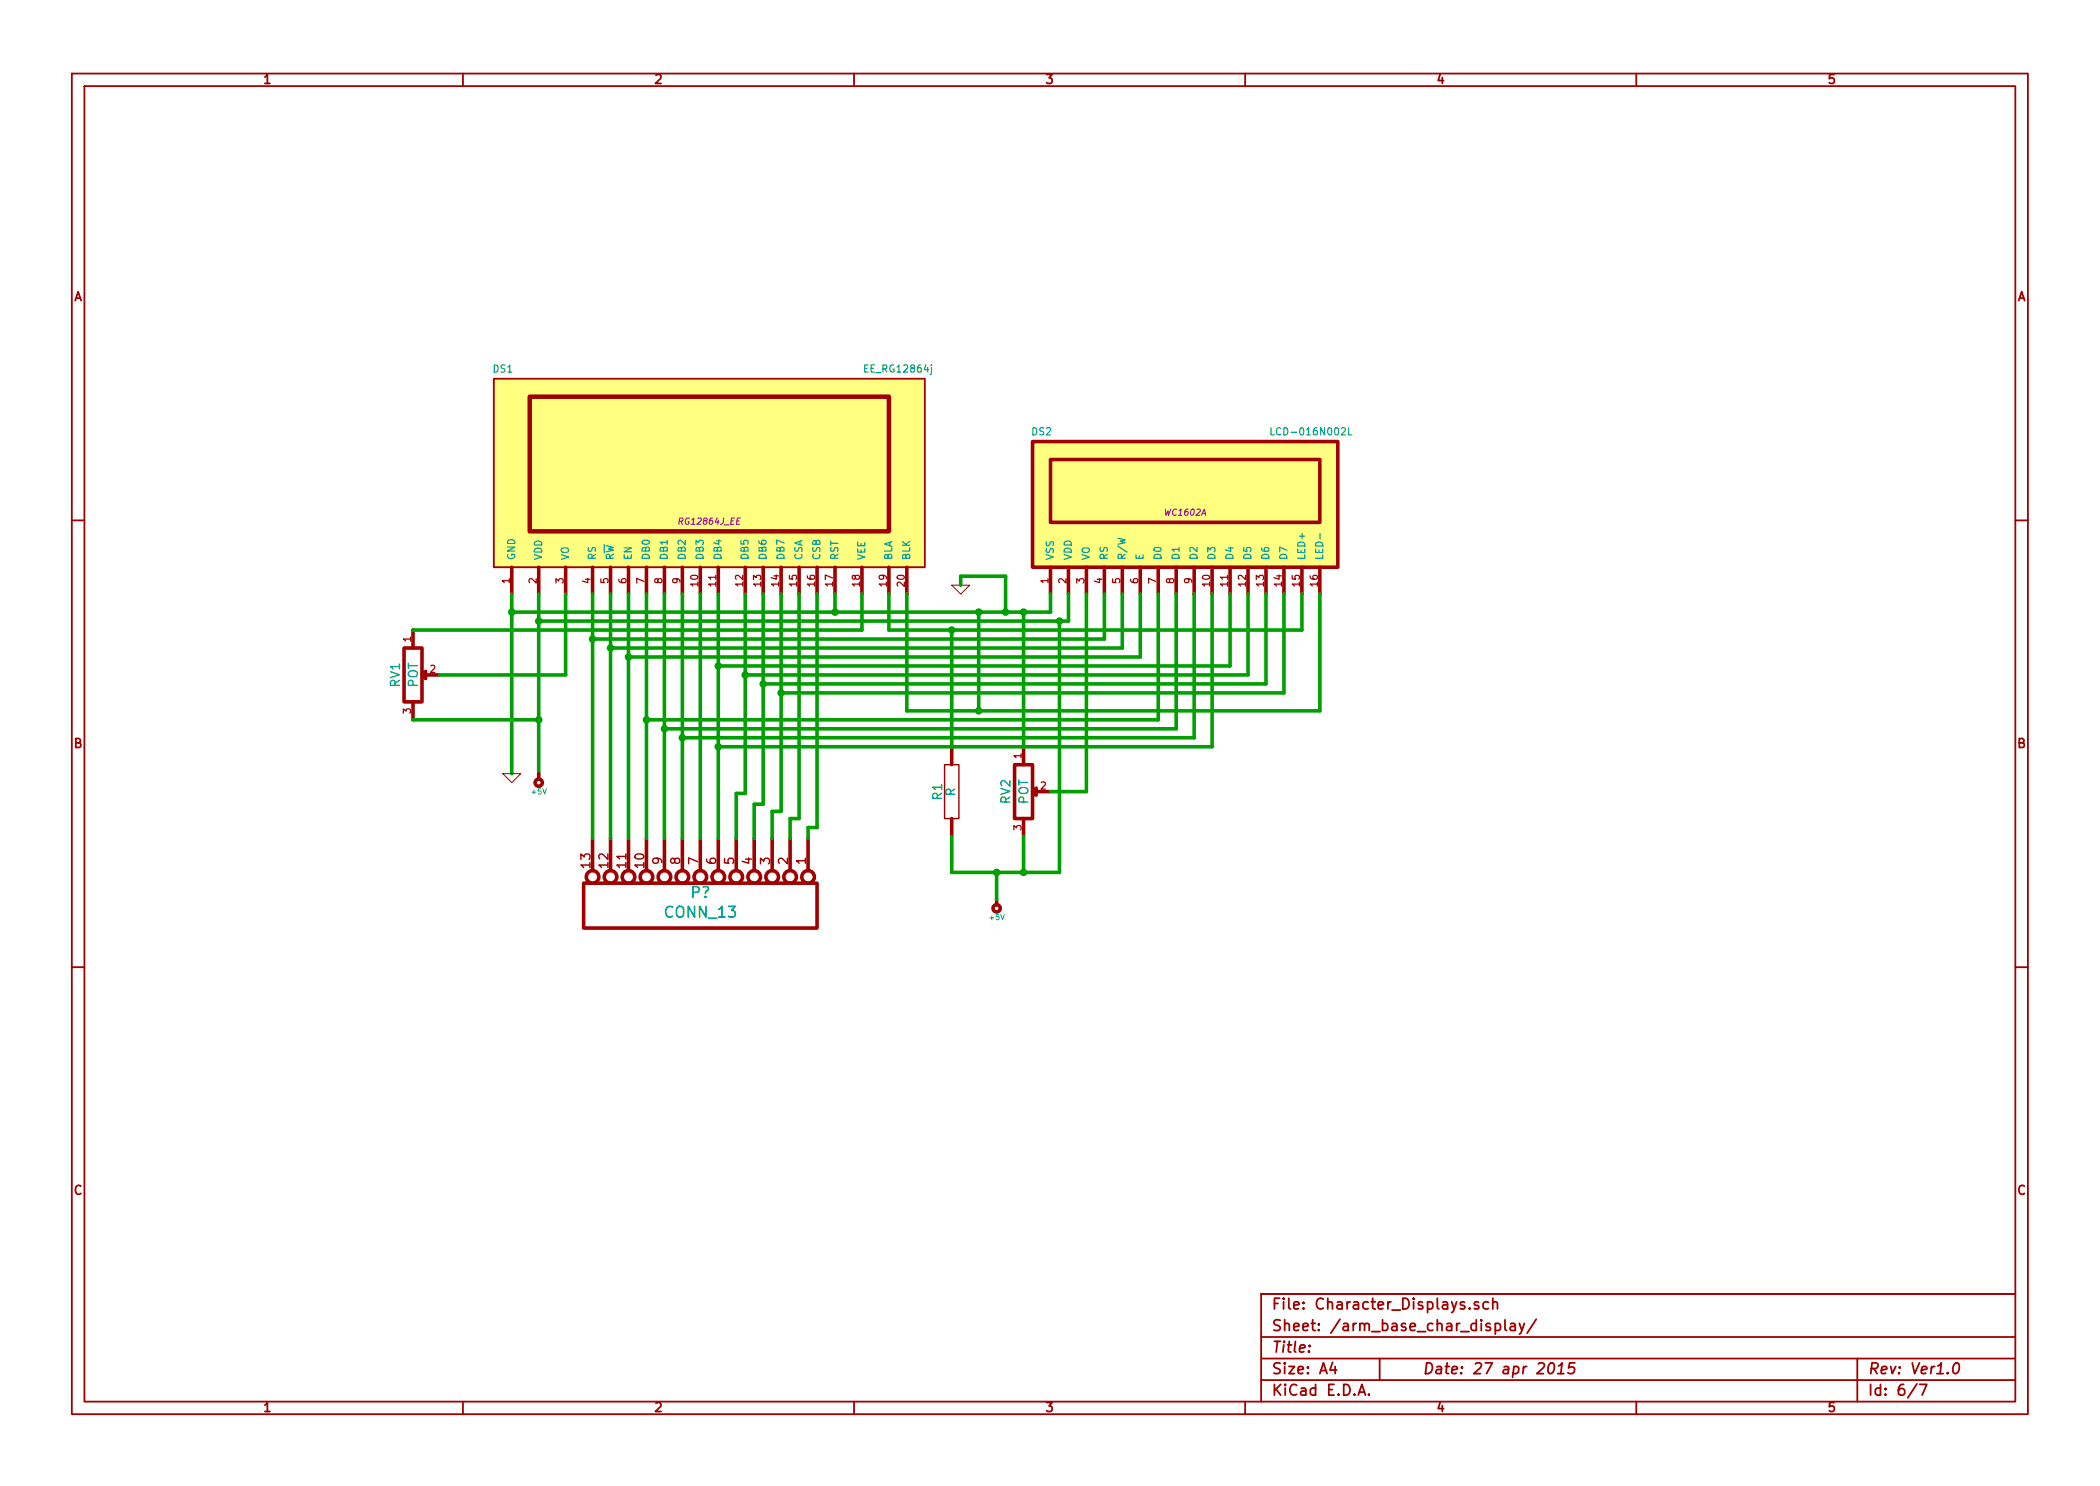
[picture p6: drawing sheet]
<svg xmlns="http://www.w3.org/2000/svg" width="297mm" height="210mm" viewBox="0 0 297 210" stroke-linecap="round" stroke-linejoin="round" font-family="sans-serif">
<g fill="none" stroke="#a00000" stroke-width=".25">
<path d="M10.2 10.4h276.6v189.7h-276.6zM11.9 12.2h273.2v186.1h-273.2zM65.5 10.4v1.8M120.8 10.4v1.8M176.1 10.4v1.8M231.4 10.4v1.8M69.8 53.6h61v26.7h-61zM10.2 73.6h1.7M285.1 73.6h1.7M10.2 136.8h1.7M285.1 136.8h1.7M65.5 198.3v1.8"/>
<path d="M120.8 198.3v1.8M176.1 198.3v1.8M178.4 189.2h106.7M178.4 195.3h106.7M178.4 192.2h106.7M185.2 190.4h.1l-.1 .1v-.1v.1M188.5 192.8l-.4 1h1M188.8 193.3v1.1M192.1 197.4l.5-1.5 .5 1.5M192.3 197h.7M193.6 197.3h.1l-.1 .1-.1-.1h.1v.1M195.1 192.2v3.1"/>
<path d="M207.9 185.1v.1l-.1-.1h.1v.1M209.1 184.3l-.3-.1-.3 .2 .1 .2 .5 .2 .1 .1-.1 .2-.1 .1-.5-.1M210.5 184.3a.48 .48 0 0 0-.6 0l-.1 .6a.48 .48 0 0 0 .7 .2M211.2 184.3a.38 .38 0 0 1 .6 .1v.8M211.2 183.7v1.5M211.5 187.3a.48 .48 0 0 1 .7 .1v.6a.48 .48 0 0 1-.7 .2M211.5 187.2v1.6M212.9 186.7v1.4l.2 .2M213.7 187.3l.1-.1 .4 .1 .1 1M214.3 187.6l-.5 .1a.3 .3 0 0 0-.2 .3 .3 .3 0 0 0 .2 .3l.5-.1M214.9 187.2l.4 1.1M215.6 187.2l-.5 1.4-.2 .2"/>
<path d="M217.3 186.7l-1.3 1.9M219.2 193a.35 .35 0 0 1 .4-.2 .35 .35 0 0 1 .2 .3 .87 .87 0 0 1-.5 1.3l-.2-.1a1.14 1.14 0 0 1 .1-1.3zM220.3 194.4h.9M220.4 193.3l.6-.5-.2 1.6M222.8 192.8h-.8l-.1 .8 .2-.2 .5 .1 .1 .2-.1 .5a.62 .62 0 0 1-.8 0M231.4 198.3v1.8M262.7 192.2v6.1M271.1 195.8l-1.3 2M271.5 195.9h1l-.6 1.5M276.5 193a.35 .35 0 0 1 .4-.2 .35 .35 0 0 1 .2 .3 .87 .87 0 0 1-.6 1.3l-.1-.1a1.14 1.14 0 0 1 .1-1.3zM285.1 183.1h-106.7v15.2"/>
</g>
<g fill="none" stroke="#a00000" stroke-width=".41">
<path d="M95.1 64.4l.4-.3 .2-.3v2M95.1 65.8h1.1M97 64l.3-.2h.5a.58 .58 0 0 1 .3 .9l-1.2 1.1h1.3M99.3 64.7l-.4-.4 .1-.3 .3-.2 .6 .1 .2 .3-.1 .3-.3 .2-.6 .1a.64 .64 0 0 0 0 1h.2h.6a.64 .64 0 0 0 0-1l-.2-.1M100.8 64.5l1 1.3M101.8 64.5l-1 1.3M103.5 63.8a.81 .81 0 0 0-1 .9v.8l.2 .3h.6l.3-.1 .1-.2v-.5l-.2-.3-.6-.1-.3 .2-.1 .2M104.9 63.7l-.5 1.5h1.3M105.4 64.5v1.3M164.3 68.2l.2-.1 .4-.5v2M164.3 69.6h1.2M167.2 67.6a.81 .81 0 0 0-1 .9v.8l.2 .3h.6l.3-.1 .1-.2v-.5l-.2-.3-.6-.1-.3 .2-.1 .2"/>
<path d="M168.1 68.3l1 1.3M169.1 68.3l-1 1.3M169.8 67.8l.3-.2h.5a.58 .58 0 0 1 .3 .9l-1.2 1.1h1.3"/>
</g>
<g fill="#ffff80" stroke="#ffff80" stroke-width=".25">
<path d="M146 62.5h43.2v17.8h-43.2z"/>
<path d="M69.8 53.6h61v26.7h-61z"/>
</g>
<g fill="none" stroke="#a00000" stroke-width=".51">
<path d="M146 62.5h43.2v17.8h-43.2zM148.6 65h38.1v8.9h-38.1zM57.1 91.7h2.6v7.6h-2.6zM58.4 89.1v2.6M58.4 99.3v2.5M60.2 95.5h2M72.4 80.3v3.8M76.2 80.3v3.8M80 80.3v3.8M83.8 80.3v3.8M86.4 80.3v3.8M88.9 80.3v3.8"/>
<path d="M91.4 80.3v3.8M94 80.3v3.8M96.5 80.3v3.8M99.1 80.3v3.8M101.6 80.3v3.8M105.4 80.3v3.8M107.9 80.3v3.8M110.5 80.3v3.8M113 80.3v3.8M115.6 80.3v3.8M118.1 80.3v3.8M121.9 80.3v3.8"/>
<path d="M125.7 80.3v3.8M128.3 80.3v3.8M148.6 80.3v3.8M151.1 80.3v3.8M153.7 80.3v3.8M156.2 80.3v3.8M158.7 80.3v3.8M161.3 80.3v3.8M163.8 80.3v3.8M166.4 80.3v3.8M168.9 80.3v3.8M171.4 80.3v3.8"/>
<path d="M174 80.3v3.8M176.5 80.3v3.8M179.1 80.3v3.8M181.6 80.3v3.8M184.1 80.3v3.8M186.7 80.3v3.8M76.2 109.5v.7M83.8 118.6v4.6M86.4 118.6v4.6M88.9 118.6v4.6M91.4 118.6v4.6M94 118.6v4.6"/>
<path d="M96.5 118.6v4.6M99.1 118.6v4.6M101.6 118.6v4.6M104.1 118.6v4.6M106.7 118.6v4.6M109.2 118.6v4.6M111.8 118.6v4.6M114.3 118.6v4.6M134.6 105.7v2.5M134.6 115.8v2.6M143.5 108.2h2.5v7.6h-2.5zM144.8 105.7v2.5"/>
<path d="M144.8 115.8v2.6M146.6 112h2M82.5 125h33.1v6.3h-33.1zM141 127.2v.8"/>
<circle cx="76.2" cy="110.7" r=".51"/>
<circle cx="83.8" cy="124.1" r=".89"/>
<circle cx="86.4" cy="124.1" r=".89"/>
<circle cx="88.9" cy="124.1" r=".89"/>
<circle cx="91.4" cy="124.1" r=".89"/>
<circle cx="94" cy="124.1" r=".89"/>
<circle cx="96.5" cy="124.1" r=".89"/>
<circle cx="99.1" cy="124.1" r=".89"/>
<circle cx="101.6" cy="124.1" r=".89"/>
<circle cx="104.1" cy="124.1" r=".89"/>
<circle cx="106.7" cy="124.1" r=".89"/>
<circle cx="109.2" cy="124.1" r=".89"/>
<circle cx="111.8" cy="124.1" r=".89"/>
<circle cx="114.3" cy="124.1" r=".89"/>
<circle cx="141" cy="128.5" r=".51"/>
</g>
<path d="M179.8 60.5v1h.5M186.7 75.5v.7M190.8 60.5v1h.4" fill="none" stroke="#00a0a0" stroke-width=".18"/>
<path d="M74.9 56.1h50.8v19.1h-50.8z" fill="none" stroke="#a00000" stroke-width=".63"/>
<g fill="#a00000" stroke="#a00000" stroke-width=".51">
<path d="M59.7 95.5l.5-.5v1z"/>
<path d="M146 112l.6-.5v1z"/>
</g>
<path d="M133.6 108.2h2v7.6h-2z" fill="none" stroke="#a00000" stroke-width=".2"/>
<path d="M134.6 82.8h2.6l-1.3 1.3zM71.1 109.5h2.6l-1.3 1.2z" fill="none" stroke="#a00000" stroke-width=".14"/>
<g fill="none" stroke="#00a000" stroke-width=".51">
<path d="M72.4 84.1v25.4M76.2 84.1v25.4M80 84.1v11.4h-17.8M83.8 84.1v34.5M86.4 84.1v34.5M88.9 84.1v34.5M91.4 84.1v34.5M94 84.1v34.5M96.5 84.1v34.5M99.1 84.1v34.5M101.6 84.1v34.5M105.4 84.1v28.2h-1.3v6.3"/>
<path d="M107.9 84.1v29.7h-1.2v4.8M110.5 84.1v30.7h-1.3v3.8M113 84.1v31.7h-1.2v2.8M115.6 84.1v33h-1.3v1.5M118.1 84.1v2.5M121.9 84.1v5h-63.5M125.7 84.1v5h58.4v-5M128.3 84.1v16.5h58.4v-16.5M134.6 89.1v16.6M135.9 82.8v-1.3h6.3v5.1M138.4 86.6v14M144.8 86.6v19.1"/>
<path d="M148.6 84.1v2.5h-76.2M149.9 87.9v35.5h-15.3v-5M151.1 84.1v3.8h-74.9M153.7 84.1v27.9h-5.1M156.2 84.1v6.3h-72.4M158.7 84.1v7.6h-72.3M161.3 84.1v8.9h-72.4M163.8 84.1v17.7h-72.4M166.4 84.1v19h-72.4M168.9 84.1v20.3h-72.4M171.4 84.1v21.6h-69.8M174 84.1v10.1h-72.4"/>
<path d="M176.5 84.1v11.4h-71.1M179.1 84.1v12.7h-71.2M181.6 84.1v13.9h-71.1M58.4 101.8h17.8M144.8 118.4v5M141 123.4v3.8"/>
</g>
<g fill="#00a000" stroke="#00a000" stroke-width=".25">
<circle cx="76.2" cy="101.8" r=".41"/>
<circle cx="72.4" cy="86.6" r=".41"/>
<circle cx="76.2" cy="87.9" r=".41"/>
<circle cx="83.8" cy="90.4" r=".41"/>
<circle cx="86.4" cy="91.7" r=".41"/>
<circle cx="88.9" cy="93" r=".41"/>
<circle cx="101.6" cy="94.2" r=".41"/>
<circle cx="105.4" cy="95.5" r=".41"/>
<circle cx="107.9" cy="96.8" r=".41"/>
<circle cx="110.5" cy="98" r=".41"/>
<circle cx="144.8" cy="86.6" r=".41"/>
<circle cx="149.9" cy="87.9" r=".41"/>
<circle cx="134.6" cy="89.1" r=".41"/>
<circle cx="138.4" cy="86.6" r=".41"/>
<circle cx="138.4" cy="100.6" r=".41"/>
<circle cx="142.2" cy="86.6" r=".41"/>
<circle cx="118.1" cy="86.6" r=".41"/>
<circle cx="91.4" cy="101.8" r=".41"/>
<circle cx="94" cy="103.1" r=".41"/>
<circle cx="96.5" cy="104.4" r=".41"/>
<circle cx="101.6" cy="105.7" r=".41"/>
<circle cx="144.8" cy="123.4" r=".41"/>
<circle cx="141" cy="123.4" r=".41"/>
</g>
<g font-size="2.1" fill="#00a0a0">
<text x="94.2" y="129.9">CONN_13</text>
<text x="97.7" y="127.1">P?</text>
</g>
<g font-size="2.1" fill="#a00000">
<text x="179.9" y="185.4">File: Character_Displays.sch</text>
<text x="179.9" y="191.5">Title:</text>
<text x="179.9" y="188.4">Sheet: /arm_base_char_display/</text>
<text x="179.9" y="197.6">KiCad E.D.A.</text>
<text x="179.9" y="194.5">Size: A4</text>
<text x="201.2" y="194.5">Date: 27 apr 2015</text>
<text x="264.2" y="194.5">Rev: Ver1.0</text>
<text x="264.2" y="197.6">Id: 6/7</text>
</g>
<g font-size="1.8" fill="#a00000">
<text x="37.3" y="11.9">1</text>
<text x="92.7" y="11.9">2</text>
<text x="148" y="11.9">3</text>
<text x="203.3" y="11.9">4</text>
<text x="258.6" y="11.9">5</text>
<text x="10.4" y="42.7">A</text>
<text x="285.3" y="42.7">A</text>
<text x="10.4" y="105.9">B</text>
<text x="285.3" y="105.9">B</text>
<text x="83.6" y="122.8" transform="rotate(-90 83.6 122.8)">13</text>
<text x="86.1" y="122.8" transform="rotate(-90 86.1 122.8)">12</text>
<text x="88.6" y="122.8" transform="rotate(-90 88.6 122.8)">11</text>
<text x="91.2" y="122.8" transform="rotate(-90 91.2 122.8)">10</text>
<text x="93.7" y="122.3" transform="rotate(-90 93.7 122.3)">9</text>
<text x="96.3" y="122.3" transform="rotate(-90 96.3 122.3)">8</text>
<text x="98.8" y="122.3" transform="rotate(-90 98.8 122.3)">7</text>
<text x="101.3" y="122.3" transform="rotate(-90 101.3 122.3)">6</text>
<text x="103.9" y="122.3" transform="rotate(-90 103.9 122.3)">5</text>
<text x="106.4" y="122.3" transform="rotate(-90 106.4 122.3)">4</text>
<text x="109" y="122.3" transform="rotate(-90 109 122.3)">3</text>
<text x="111.5" y="122.3" transform="rotate(-90 111.5 122.3)">2</text>
<text x="114" y="122.3" transform="rotate(-90 114 122.3)">1</text>
<text x="10.4" y="169.1">C</text>
<text x="285.3" y="169.1">C</text>
<text x="37.3" y="199.8">1</text>
<text x="92.7" y="199.8">2</text>
<text x="148" y="199.8">3</text>
<text x="203.3" y="199.8">4</text>
<text x="258.6" y="199.8">5</text>
</g>
<g font-size="1.8" fill="#00a0a0">
<text x="56.6" y="97.2" transform="rotate(-90 56.6 97.2)">RV1</text>
<text x="59.2" y="97.3" transform="rotate(-90 59.2 97.3)">POT</text>
<text x="133.3" y="113.1" transform="rotate(-90 133.3 113.1)">R1</text>
<text x="135.2" y="112.7" transform="rotate(-90 135.2 112.7)">R</text>
<text x="143" y="113.7" transform="rotate(-90 143 113.7)">RV2</text>
<text x="145.5" y="113.8" transform="rotate(-90 145.5 113.8)">POT</text>
</g>
<g font-size="1.4" fill="#00a0a0">
<text x="69.7" y="52.8">DS1</text>
<text x="122.5" y="52.8">EE_RG12864j</text>
<text x="145.9" y="61.6">DS2</text>
<text x="180.4" y="61.6">LCD-016N002L</text>
<text x="72.9" y="79.2" transform="rotate(-90 72.9 79.2)">GND</text>
<text x="76.7" y="79.2" transform="rotate(-90 76.7 79.2)">VDD</text>
<text x="80.5" y="79.2" transform="rotate(-90 80.5 79.2)">VO</text>
<text x="84.3" y="79.2" transform="rotate(-90 84.3 79.2)">RS</text>
<text x="86.9" y="79.2" transform="rotate(-90 86.9 79.2)">RW</text>
<text x="89.4" y="79.2" transform="rotate(-90 89.4 79.2)">EN</text>
<text x="91.9" y="79.2" transform="rotate(-90 91.9 79.2)">DB0</text>
<text x="94.5" y="79.2" transform="rotate(-90 94.5 79.2)">DB1</text>
<text x="97" y="79.2" transform="rotate(-90 97 79.2)">DB2</text>
<text x="99.6" y="79.2" transform="rotate(-90 99.6 79.2)">DB3</text>
<text x="102.1" y="79.2" transform="rotate(-90 102.1 79.2)">DB4</text>
<text x="105.9" y="79.2" transform="rotate(-90 105.9 79.2)">DB5</text>
<text x="108.5" y="79.2" transform="rotate(-90 108.5 79.2)">DB6</text>
<text x="111" y="79.2" transform="rotate(-90 111 79.2)">DB7</text>
<text x="113.5" y="79.2" transform="rotate(-90 113.5 79.2)">CSA</text>
<text x="116.1" y="79.2" transform="rotate(-90 116.1 79.2)">CSB</text>
<text x="118.6" y="79.2" transform="rotate(-90 118.6 79.2)">RST</text>
<text x="122.4" y="79.2" transform="rotate(-90 122.4 79.2)">VEE</text>
<text x="126.2" y="79.2" transform="rotate(-90 126.2 79.2)">BLA</text>
<text x="128.8" y="79.2" transform="rotate(-90 128.8 79.2)">BLK</text>
<text x="149.1" y="79.2" transform="rotate(-90 149.1 79.2)">VSS</text>
<text x="151.6" y="79.2" transform="rotate(-90 151.6 79.2)">VDD</text>
<text x="154.2" y="79.2" transform="rotate(-90 154.2 79.2)">VO</text>
<text x="156.7" y="79.2" transform="rotate(-90 156.7 79.2)">RS</text>
<text x="159.3" y="79.2" transform="rotate(-90 159.3 79.2)">R/W</text>
<text x="161.8" y="79.2" transform="rotate(-90 161.8 79.2)">E</text>
<text x="164.3" y="79.2" transform="rotate(-90 164.3 79.2)">D0</text>
<text x="166.9" y="79.2" transform="rotate(-90 166.9 79.2)">D1</text>
<text x="169.4" y="79.2" transform="rotate(-90 169.4 79.2)">D2</text>
<text x="172" y="79.2" transform="rotate(-90 172 79.2)">D3</text>
<text x="174.5" y="79.2" transform="rotate(-90 174.5 79.2)">D4</text>
<text x="177" y="79.2" transform="rotate(-90 177 79.2)">D5</text>
<text x="179.6" y="79.2" transform="rotate(-90 179.6 79.2)">D6</text>
<text x="182.1" y="79.2" transform="rotate(-90 182.1 79.2)">D7</text>
<text x="184.7" y="79.2" transform="rotate(-90 184.7 79.2)">LED+</text>
<text x="187.2" y="79.2" transform="rotate(-90 187.2 79.2)">LED-</text>
</g>
<g font-size="1.4" fill="#a00000">
<text x="72.1" y="82.5" transform="rotate(-90 72.1 82.5)">1</text>
<text x="75.9" y="82.5" transform="rotate(-90 75.9 82.5)">2</text>
<text x="79.8" y="82.5" transform="rotate(-90 79.8 82.5)">3</text>
<text x="83.6" y="82.5" transform="rotate(-90 83.6 82.5)">4</text>
<text x="86.1" y="82.5" transform="rotate(-90 86.1 82.5)">5</text>
<text x="88.6" y="82.5" transform="rotate(-90 88.6 82.5)">6</text>
<text x="91.2" y="82.5" transform="rotate(-90 91.2 82.5)">7</text>
<text x="93.7" y="82.5" transform="rotate(-90 93.7 82.5)">8</text>
<text x="96.3" y="82.5" transform="rotate(-90 96.3 82.5)">9</text>
<text x="98.8" y="83" transform="rotate(-90 98.8 83)">10</text>
<text x="101.3" y="83" transform="rotate(-90 101.3 83)">11</text>
<text x="105.2" y="83" transform="rotate(-90 105.2 83)">12</text>
<text x="107.7" y="83" transform="rotate(-90 107.7 83)">13</text>
<text x="110.2" y="83" transform="rotate(-90 110.2 83)">14</text>
<text x="112.8" y="83" transform="rotate(-90 112.8 83)">15</text>
<text x="115.3" y="83" transform="rotate(-90 115.3 83)">16</text>
<text x="117.9" y="83" transform="rotate(-90 117.9 83)">17</text>
<text x="121.7" y="83" transform="rotate(-90 121.7 83)">18</text>
<text x="125.5" y="83" transform="rotate(-90 125.5 83)">19</text>
<text x="128" y="83" transform="rotate(-90 128 83)">20</text>
<text x="148.3" y="82.5" transform="rotate(-90 148.3 82.5)">1</text>
<text x="150.9" y="82.5" transform="rotate(-90 150.9 82.5)">2</text>
<text x="153.4" y="82.5" transform="rotate(-90 153.4 82.5)">3</text>
<text x="156" y="82.5" transform="rotate(-90 156 82.5)">4</text>
<text x="158.5" y="82.5" transform="rotate(-90 158.5 82.5)">5</text>
<text x="161" y="82.5" transform="rotate(-90 161 82.5)">6</text>
<text x="163.6" y="82.5" transform="rotate(-90 163.6 82.5)">7</text>
<text x="166.1" y="82.5" transform="rotate(-90 166.1 82.5)">8</text>
<text x="168.7" y="82.5" transform="rotate(-90 168.7 82.5)">9</text>
<text x="171.2" y="83" transform="rotate(-90 171.2 83)">10</text>
<text x="173.7" y="83" transform="rotate(-90 173.7 83)">11</text>
<text x="176.3" y="83" transform="rotate(-90 176.3 83)">12</text>
<text x="178.8" y="83" transform="rotate(-90 178.8 83)">13</text>
<text x="181.4" y="83" transform="rotate(-90 181.4 83)">14</text>
<text x="183.9" y="83" transform="rotate(-90 183.9 83)">15</text>
<text x="186.4" y="83" transform="rotate(-90 186.4 83)">16</text>
<text x="58.2" y="90.8" transform="rotate(-90 58.2 90.8)">1</text>
<text x="60.8" y="95.2">2</text>
<text x="58.2" y="101" transform="rotate(-90 58.2 101)">3</text>
<text x="144.5" y="107.3" transform="rotate(-90 144.5 107.3)">1</text>
<text x="147.2" y="111.8">2</text>
<text x="144.5" y="117.5" transform="rotate(-90 144.5 117.5)">3</text>
</g>
<g font-size="1.2" fill="#a000a0">
<text x="96.2" y="74.3">RG12864J_EE</text>
<text x="164.8" y="73">WC1602A</text>
</g>
<g font-size="1.1" fill="#00a0a0">
<text x="75.2" y="112.4">+5V</text>
<text x="140" y="130.2">+5V</text>
</g>
</svg>
